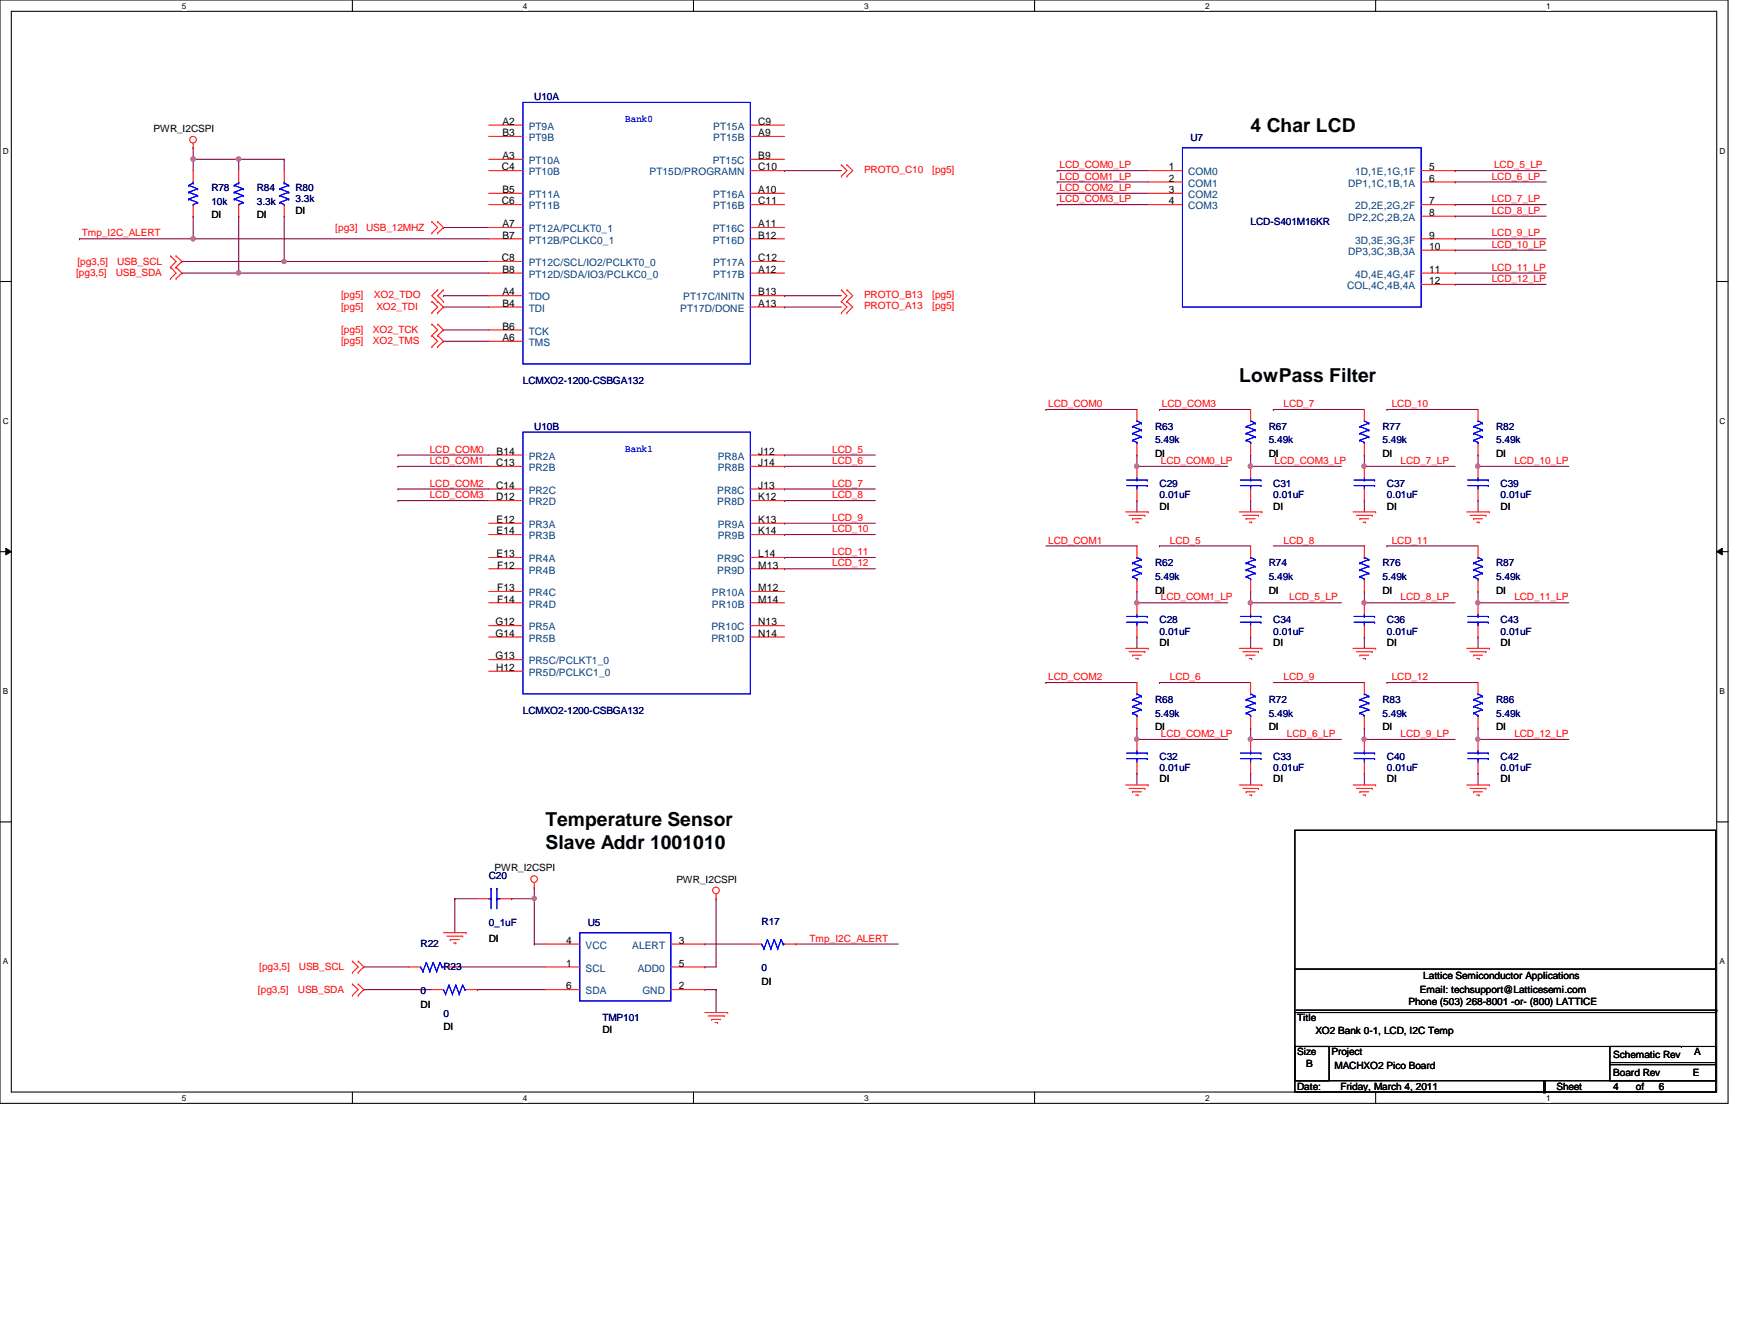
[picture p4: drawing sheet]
<svg xmlns="http://www.w3.org/2000/svg" width="279mm" height="216mm" viewBox="0 0 279 216" stroke-linecap="round" stroke-linejoin="round" font-family="sans-serif">
<path d="M0 0h278v177.4h-278zM1.8 1.8h274.3v173.8h-274.3z" fill="none" stroke="#000" stroke-width=".17"/>
<g fill="#fff">
<path d="M29.3 .2h.7v1.5h-.7z"/>
<path d="M29.3 175.8h.7v1.4h-.7z"/>
</g>
<path d="M56.7 0v1.8M56.7 175.6v1.8" fill="none" stroke="#000" stroke-width=".17"/>
<g fill="#fff">
<path d="M84.1 .2h.7v1.5h-.7z"/>
<path d="M84.1 175.8h.7v1.4h-.7z"/>
</g>
<path d="M111.5 0v1.8M111.5 175.6v1.8" fill="none" stroke="#000" stroke-width=".17"/>
<g fill="#fff">
<path d="M139 .2h.7v1.5h-.7z"/>
<path d="M139 175.8h.7v1.4h-.7z"/>
</g>
<path d="M166.4 0v1.8M166.4 175.6v1.8" fill="none" stroke="#000" stroke-width=".17"/>
<g fill="#fff">
<path d="M193.8 .2h.8v1.5h-.8z"/>
<path d="M193.8 175.8h.8v1.4h-.8z"/>
</g>
<path d="M221.3 0v1.8M221.3 175.6v1.8" fill="none" stroke="#000" stroke-width=".17"/>
<g fill="#fff">
<path d="M248.7 .2h.7v1.5h-.7z"/>
<path d="M248.7 175.8h.7v1.4h-.7z"/>
<path d="M.5 23.5h.9v1.5h-.9z"/>
<path d="M276.6 23.5h.9v1.5h-.9z"/>
<path d="M.5 67h.9v1.5h-.9z"/>
<path d="M276.6 67h.9v1.5h-.9z"/>
</g>
<path d="M0 45.3h1.8M276.1 45.3h1.9" fill="none" stroke="#000" stroke-width=".17"/>
<g fill="#fff">
<path d="M.5 110.4h.8v1.5h-.8z"/>
<path d="M276.6 110.4h.9v1.5h-.9z"/>
</g>
<path d="M0 88.7h1.8M276.1 88.7h1.9" fill="none" stroke="#000" stroke-width=".17"/>
<path d="M.9 88.1l.9 .6-.9 .5zM276.1 88.7l.9-.6v1.1z" fill="#000"/>
<path d="M.9 88.1l.9 .6-.9 .5zM276.1 88.7l.9-.6v1.1z" fill="none" stroke="#000" stroke-width=".16"/>
<g fill="#fff">
<path d="M.5 153.8h.8v1.5h-.8z"/>
<path d="M276.6 153.8h.9v1.5h-.9z"/>
</g>
<path d="M0 132.1h1.8M276.1 132.1h1.9" fill="none" stroke="#000" stroke-width=".17"/>
<path d="M29.3 43.9h.1M29.3 43.9h49.3M38.4 43.9h.1" fill="none" stroke="#800040" stroke-width=".17"/>
<circle cx="38.4" cy="43.9" r=".36" fill="#f0f"/>
<circle cx="38.4" cy="43.9" r=".36" fill="none" stroke="#f0f" stroke-width=".17"/>
<path d="M45.7 42h.1M45.7 42h32.9" fill="none" stroke="#800040" stroke-width=".17"/>
<circle cx="45.7" cy="42" r=".34" fill="#f0f"/>
<circle cx="45.7" cy="42" r=".34" fill="none" stroke="#f0f" stroke-width=".17"/>
<path d="M31.1 25.6h.1M31.1 25.6h7.3M38.4 34.8h.1M38.4 34.8v9.1M45.7 34.8h.1M45.7 34.8v7.2" fill="none" stroke="#800040" stroke-width=".17"/>
<circle cx="38.4" cy="25.6" r=".36" fill="#f0f"/>
<circle cx="38.4" cy="25.6" r=".36" fill="none" stroke="#f0f" stroke-width=".17"/>
<circle cx="31.1" cy="25.6" r=".34" fill="#f0f"/>
<circle cx="31.1" cy="25.6" r=".34" fill="none" stroke="#f0f" stroke-width=".17"/>
<path d="M31.1 25.6h.1M31.1 25.6v1.8M38.4 25.6h.1M38.4 25.6v1.8M45.7 25.6h.1M45.7 25.6v1.8M29.3 42h.1M29.3 42h16.4" fill="none" stroke="#800040" stroke-width=".17"/>
<circle cx="31.1" cy="25.6" r=".34" fill="#f0f"/>
<circle cx="31.1" cy="25.6" r=".34" fill="none" stroke="#f0f" stroke-width=".17"/>
<path d="M31.1 23.7h.1M31.1 34.8h.1M31.1 23.7v1.9M31.1 34.8v3.6" fill="none" stroke="#800040" stroke-width=".17"/>
<circle cx="31.1" cy="38.4" r=".35" fill="#f0f"/>
<circle cx="31.1" cy="38.4" r=".35" fill="none" stroke="#f0f" stroke-width=".17"/>
<g fill="none" stroke="#800040" stroke-width=".17">
<path d="M12.8 38.4h.1M12.8 38.4h65.8M31.1 38.4h.1M38.4 25.6h.1M38.4 25.6h7.3M71.3 36.6h.1M71.3 36.6h7.3M126.2 27.4h.1M126.2 27.4h9.1M71.3 47.5h.1M71.3 54.9h.1M71.3 53h.1"/>
<path d="M71.3 49.4h.1M71.3 47.5h7.3M71.3 54.9h7.3M71.3 53h7.3M71.3 49.4h7.3M126.2 47.5h.1M126.2 49.4h.1M126.2 47.5h9.1M126.2 49.4h9.1M64 73.2h.1M64 75h.1M64 78.6h.1"/>
<path d="M64 73.2h14.6M64 75h14.6M64 78.6h14.6M126.2 73.2h.1M126.2 75h.1M126.2 78.6h.1M126.2 73.2h14.6M126.2 75h14.6M126.2 78.6h14.6M64 80.5h.1M64 80.5h14.6M126.2 84.1h.1"/>
<path d="M126.2 85.9h.1M126.2 89.6h.1M126.2 91.4h.1M126.2 80.5h.1M126.2 80.5h14.6M126.2 84.1h14.6M126.2 85.9h14.6M126.2 89.6h14.6M126.2 91.4h14.6M182.9 95.1h.1M182.9 95.1v1.8M182.9 102.4h.1"/>
<path d="M182.9 102.4v1.8"/>
</g>
<circle cx="182.8" cy="96.9" r=".34" fill="#f0f"/>
<circle cx="182.8" cy="96.9" r=".34" fill="none" stroke="#f0f" stroke-width=".17"/>
<path d="M168.2 65.8h.1M168.2 65.8h14.7M182.9 73.2h.1M182.9 73.2v1.8M168.2 87.8h14.7M182.9 87.8h.1M182.9 80.5h.1M182.9 80.5v1.8" fill="none" stroke="#800040" stroke-width=".17"/>
<circle cx="182.8" cy="74.9" r=".35" fill="#f0f"/>
<circle cx="182.8" cy="74.9" r=".35" fill="none" stroke="#f0f" stroke-width=".17"/>
<path d="M182.9 75h.1M182.9 75h14.6M182.9 96.9h.1M182.9 96.9h14.6M168.2 109.7h.1M168.2 109.7h14.7M182.9 117.1h.1M182.9 117.1v1.8M182.9 124.3h.1M182.9 124.3v1.9" fill="none" stroke="#800040" stroke-width=".17"/>
<circle cx="182.8" cy="118.8" r=".34" fill="#f0f"/>
<circle cx="182.8" cy="118.8" r=".34" fill="none" stroke="#f0f" stroke-width=".17"/>
<g fill="none" stroke="#800040" stroke-width=".17">
<path d="M170.1 31.1h.1M170.1 32.9h.1M170.1 27.4h.1M170.1 29.3h.1M170.1 31.1h14.6M170.1 32.9h14.6M170.1 27.4h14.6M170.1 29.3h14.6M234.1 32.9h.1M234.1 34.8h.1M234.1 27.4h.1M234.1 29.3h.1"/>
<path d="M234.1 38.4h.1M234.1 32.9h14.6M234.1 34.8h14.6M234.1 27.4h14.6M234.1 29.3h14.6M234.1 38.4h14.6M234.1 43.9h.1M234.1 45.7h.1M234.1 40.2h.1M234.1 43.9h14.6M234.1 45.7h14.6M234.1 40.2h14.6"/>
<path d="M182.9 118.9h.1M182.9 118.9h14.6M73.2 155.4h.1M73.2 155.4h14.6M76.8 159.1h.1M76.8 159.1h11M82.3 144.5h.1M82.3 144.5h3.6M85.9 151.8h.1M85.9 144.5h.1M85.9 151.8h1.9M85.9 144.5v7.3"/>
<path d="M113.4 155.4h.1M113.4 159.1h.1M113.4 159.1h1.8M115.2 144.5h.1M115.2 144.5v10.9h-1.8"/>
</g>
<circle cx="85.9" cy="144.4" r=".34" fill="#f0f"/>
<circle cx="85.9" cy="144.4" r=".34" fill="none" stroke="#f0f" stroke-width=".17"/>
<g fill="none" stroke="#800040" stroke-width=".17">
<path d="M186.5 65.8h.1M186.5 65.8h14.7M201.2 73.2h.1M201.2 75h.1M201.2 73.2v1.8M201.2 75h14.6M201.2 80.5h.1M201.2 80.5v1.8M58.5 155.4h.1M58.5 159.1h.1M58.5 155.4h7.3M58.5 159.1h11"/>
<path d="M73.2 144.5h.1M73.2 144.5h3.6M73.2 144.5v5.4M85.9 142.6h.1M85.9 142.6v1.9M113.4 151.8h.1M113.4 151.8h7.3M115.2 159.1h.1M115.2 159.1v3.7M128 151.8h.1M128 151.8h16.5"/>
</g>
<circle cx="201.1" cy="74.9" r=".35" fill="#f0f"/>
<circle cx="201.1" cy="74.9" r=".35" fill="none" stroke="#f0f" stroke-width=".17"/>
<path d="M201.2 95.1h.1M201.2 96.9h.1M201.2 95.1v1.8M201.2 96.9h14.6M201.2 102.4h.1M201.2 117.1h.1M201.2 102.4v1.8M201.2 117.1v1.8M201.2 124.3h.1M201.2 124.3v1.9" fill="none" stroke="#800040" stroke-width=".17"/>
<circle cx="201.1" cy="96.9" r=".34" fill="#f0f"/>
<circle cx="201.1" cy="96.9" r=".34" fill="none" stroke="#f0f" stroke-width=".17"/>
<path d="M201.2 118.9h.1M201.2 118.9h14.6" fill="none" stroke="#800040" stroke-width=".17"/>
<circle cx="201.1" cy="118.8" r=".34" fill="#f0f"/>
<circle cx="201.1" cy="118.8" r=".34" fill="none" stroke="#f0f" stroke-width=".17"/>
<path d="M219.5 73.2h.1M219.5 73.2v1.8M186.5 87.8h.1M186.5 87.8h14.7M219.5 80.5h.1M219.5 80.5v1.8M186.5 109.7h.1M186.5 109.7h14.7" fill="none" stroke="#800040" stroke-width=".17"/>
<circle cx="219.4" cy="74.9" r=".35" fill="#f0f"/>
<circle cx="219.4" cy="74.9" r=".35" fill="none" stroke="#f0f" stroke-width=".17"/>
<path d="M204.8 65.8h.1M204.8 65.8h14.7M219.5 75h.1M219.5 75h14.6M237.7 75h.1M237.7 75h14.6" fill="none" stroke="#800040" stroke-width=".17"/>
<circle cx="237.7" cy="74.9" r=".35" fill="#f0f"/>
<circle cx="237.7" cy="74.9" r=".35" fill="none" stroke="#f0f" stroke-width=".17"/>
<g fill="none" stroke="#800040" stroke-width=".17">
<path d="M223.1 65.8h.1M223.1 65.8h14.6M237.7 73.2h.1M237.7 73.2v1.8M237.7 80.5h.1M237.7 95.1h.1M237.7 96.9h.1M237.7 80.5v1.8M237.7 95.1v1.8M237.7 96.9h14.6M237.7 102.4h.1M237.7 117.1h.1"/>
<path d="M237.7 102.4v1.8M237.7 117.1v1.8M237.7 124.3h.1M237.7 124.3v1.9"/>
</g>
<circle cx="237.7" cy="96.9" r=".34" fill="#f0f"/>
<circle cx="237.7" cy="96.9" r=".34" fill="none" stroke="#f0f" stroke-width=".17"/>
<path d="M237.7 118.9h.1M237.7 118.9h14.6" fill="none" stroke="#800040" stroke-width=".17"/>
<circle cx="237.7" cy="118.8" r=".34" fill="#f0f"/>
<circle cx="237.7" cy="118.8" r=".34" fill="none" stroke="#f0f" stroke-width=".17"/>
<path d="M219.5 96.9h.1M219.5 96.9h14.6M223.1 87.8h.1M223.1 87.8h14.6M223.1 109.7h.1M223.1 109.7h14.6" fill="none" stroke="#800040" stroke-width=".17"/>
<circle cx="219.4" cy="96.9" r=".34" fill="#f0f"/>
<circle cx="219.4" cy="96.9" r=".34" fill="none" stroke="#f0f" stroke-width=".17"/>
<g fill="none" stroke="#800040" stroke-width=".17">
<path d="M204.8 87.8h14.7M219.5 87.8h.1M219.5 95.1h.1M219.5 95.1v1.8M204.8 109.7h14.7M219.5 102.4h.1M219.5 118.9h.1M219.5 109.7h.1M219.5 117.1h.1M219.5 102.4v1.8M219.5 117.1v1.8M219.5 118.9h14.6"/>
<path d="M219.5 124.3h.1M219.5 124.3v1.9"/>
</g>
<circle cx="219.4" cy="118.8" r=".34" fill="#f0f"/>
<circle cx="219.4" cy="118.8" r=".34" fill="none" stroke="#f0f" stroke-width=".17"/>
<g fill="none" stroke="#f00" stroke-width=".17">
<path d="M31.1 23.7h.1M31.1 23v.7M31.1 27.4v1.9M31.1 32.9v1.9M38.4 27.4v1.9M38.4 32.9v1.9M45.7 27.4v1.9M45.7 32.9v1.9M69.5 37.5h.1M69.5 35.6h.1M69.5 35.6l.9 1-.9 .9M70.4 35.6h.1"/>
<path d="M70.4 37.5h.1M70.4 35.6l.9 1-.9 .9M78.6 20.1h5.5M78.6 21.9h5.5M78.6 25.6h5.5M78.6 27.4h5.5M78.6 31.1h5.5M78.6 32.9h5.5M78.6 36.6h5.5M78.6 38.4h5.5M120.7 20.1h5.5M120.7 21.9h5.5"/>
<path d="M120.7 25.6h5.5M120.7 27.4h5.5M120.7 31.1h5.5M120.7 32.9h5.5M120.7 36.6h5.5M120.7 38.4h5.5M135.3 28.3h.1M135.3 26.5h.1M135.3 26.5l.9 .9-.9 .9M136.2 28.3h.1M136.2 26.5h.1M136.2 26.5l1 .9-1 .9"/>
<path d="M184.7 27.4h5.5M184.7 31.1h5.5M184.7 32.9h5.5M184.7 29.3h5.5M228.6 27.4h5.5M228.6 32.9h5.5M228.6 38.4h5.5M228.6 29.3h5.5M228.6 34.8h5.5M27.4 44.8h.1M27.4 43h.1M27.4 41.1h.1"/>
<path d="M27.4 43l.9 .9-.9 .9M27.4 41.1l.9 .9-.9 1M28.3 43h.1M28.3 44.8h.1M28.3 41.1h.1M28.3 43l1 .9-1 .9M28.3 41.1l1 .9-1 1M69.5 55.8h.1M69.5 53.9h.1M69.5 52.1h.1M69.5 50.3h.1M69.5 48.5h.1"/>
<path d="M69.5 53.9l.9 1-.9 .9M69.5 52.1l.9 .9-.9 .9M69.5 48.5l.9 .9-.9 .9M70.4 48.5h.1M70.4 46.6h.1M70.4 53.9h.1M70.4 55.8h.1M70.4 52.1h.1M70.4 50.3h.1M70.4 46.6l-.9 .9 .9 1M70.4 53.9l.9 1-.9 .9M70.4 52.1l.9 .9-.9 .9"/>
<path d="M70.4 48.5l.9 .9-.9 .9M71.3 48.5h.1M71.3 46.6h.1M71.3 46.6l-.9 .9 .9 1M78.6 47.5h5.5M78.6 49.4h5.5M78.6 53h5.5M78.6 54.9h5.5M78.6 42h5.5M78.6 43.9h5.5M120.7 47.5h5.5M120.7 49.4h5.5"/>
<path d="M120.7 42h5.5M120.7 43.9h5.5M135.3 48.5h.1M135.3 46.6h.1M135.3 50.3h.1M135.3 46.6l.9 .9-.9 1M135.3 48.5l.9 .9-.9 .9M136.2 48.5h.1M136.2 46.6h.1M136.2 50.3h.1M136.2 46.6l1 .9-1 1M136.2 48.5l1 .9-1 .9"/>
<path d="M228.6 43.9h5.5M228.6 40.2h5.5M228.6 45.7h5.5M78.6 73.2h5.5M78.6 75h5.5M78.6 78.6h5.5M120.7 73.2h5.5M120.7 75h5.5M120.7 78.6h5.5M182.9 65.8v1.8M182.9 71.3v1.9M182.9 75v1.8"/>
<path d="M182.9 78.6v1.9M201.2 65.8v1.8M201.2 71.3v1.9M201.2 75v1.8M201.2 78.6v1.9M219.5 65.8v1.8M219.5 71.3v1.9M219.5 75v1.8M219.5 78.6v1.9M237.7 65.8v1.8M237.7 71.3v1.9M237.7 75v1.8"/>
<path d="M237.7 78.6v1.9M78.6 80.5h5.5M78.6 84.1h5.5M78.6 85.9h5.5M78.6 89.6h5.5M78.6 91.4h5.5M78.6 95.1h5.5M78.6 96.9h5.5M120.7 80.5h5.5M120.7 84.1h5.5M120.7 85.9h5.5M120.7 89.6h5.5"/>
<path d="M120.7 91.4h5.5M120.7 95.1h5.5M120.7 96.9h5.5M181.1 82.3h3.6M181.6 82.8h2.5M182.2 83.4h.1M182.2 83.4h1.4M182.7 83.9h.3M182.9 87.8v1.8M182.9 93.3v1.8M182.9 96.9v1.9M183 83.9h.1"/>
<path d="M184.1 82.8h.1M184.7 82.3h.1M199.3 82.3h3.7M199.9 82.8h2.5M200.4 83.4h.1M200.4 83.4h1.5M201 83.9h.3M201.2 87.8v1.8M201.2 93.3v1.8M201.2 96.9v1.9M201.3 83.9h.1M202.4 82.8h.1"/>
<path d="M203 82.3h.1M217.6 82.3h3.7M218.2 82.8h2.5M218.7 83.4h.1M218.7 83.4h1.5M219.2 83.9h.4M219.5 87.8v1.8M219.5 93.3v1.8M219.5 96.9v1.9M219.6 83.9h.1M220.7 82.8h.1M221.3 82.3h.1"/>
<path d="M235.9 82.3h3.7M236.5 82.8h2.5M237 83.4h.1M237 83.4h1.5M237.5 83.9h.4M237.7 87.8v1.8M237.7 93.3v1.8M237.7 96.9v1.9M237.9 83.9h.1M239 82.8h.1M239.6 82.3h.1M78.6 100.6h5.5"/>
<path d="M78.6 102.4h5.5M78.6 106h5.5M78.6 107.9h5.5M120.7 100.6h5.5M120.7 102.4h5.5M181.1 104.2h3.6M181.6 104.8h2.5M182.2 105.3h.1M182.2 105.3h1.4M182.7 105.9h.3M182.9 100.6v1.8M182.9 109.7v1.8"/>
<path d="M182.9 115.2v1.9M182.9 118.9v1.8M183 105.9h.1M184.1 104.8h.1M184.7 104.2h.1M199.3 104.2h3.7M199.9 104.8h2.5M200.4 105.3h.1M200.4 105.3h1.5M201 105.9h.3M201.2 100.6v1.8M201.2 109.7v1.8"/>
<path d="M201.2 115.2v1.9M201.2 118.9v1.8M201.3 105.9h.1M202.4 104.8h.1M203 104.2h.1M217.6 104.2h3.7M218.2 104.8h2.5M218.7 105.3h.1M218.7 105.3h1.5M219.2 105.9h.4M219.5 100.6v1.8M219.5 109.7v1.8"/>
<path d="M219.5 115.2v1.9M219.5 118.9v1.8M219.6 105.9h.1M220.7 104.8h.1M221.3 104.2h.1M235.9 104.2h3.7M236.5 104.8h2.5M237 105.3h.1M237 105.3h1.5M237.5 105.9h.4M237.7 100.6v1.8M237.7 109.7v1.8"/>
<path d="M237.7 115.2v1.9M237.7 118.9v1.8M237.9 105.9h.1M239 104.8h.1M239.6 104.2h.1M181.1 126.2h3.6M181.6 126.7h2.5M182.2 127.3h.1M182.2 127.3h1.4M182.7 127.8h.3M182.9 122.5v1.8M183 127.8h.1"/>
<path d="M184.1 126.7h.1M184.7 126.2h.1M199.3 126.2h3.7M199.9 126.7h2.5M200.4 127.3h.1M200.4 127.3h1.5M201 127.8h.3M201.2 122.5v1.8M201.3 127.8h.1M202.4 126.7h.1M203 126.2h.1M217.6 126.2h3.7"/>
<path d="M218.2 126.7h2.5M218.7 127.3h.1M218.7 127.3h1.5M219.2 127.8h.4M219.5 122.5v1.8M219.6 127.8h.1M220.7 126.7h.1M221.3 126.2h.1M235.9 126.2h3.7M236.5 126.7h2.5M237 127.3h.1M237 127.3h1.5"/>
<path d="M237.5 127.8h.4M237.7 122.5v1.8M237.9 127.8h.1M239 126.7h.1M239.6 126.2h.1M56.7 158.2h.1M56.7 156.3h.1M56.7 154.5h.1M56.7 158.2l.9 .9-.9 .9M56.7 154.5l.9 .9-.9 .9M57.6 158.2h.1M57.6 154.5h.1"/>
<path d="M57.6 156.3h.1M57.6 158.2l.9 .9-.9 .9M57.6 154.5l.9 .9-.9 .9M65.8 155.4h1.8M69.5 159.1h1.8M71.3 149.9h3.7M71.3 155.4h1.9M71.9 150.5h2.5M72.4 151h.1M72.4 151h1.5M72.9 151.6h.4M73.3 151.6h.1"/>
<path d="M74.4 150.5h.1M75 149.9h.1M75 159.1h1.8M76.8 144.5h1.8M80.5 144.5h1.8M85.9 142.6h.1M85.9 141.9v.7M87.8 151.8h5.5M87.8 159.1h5.5M87.8 155.4h5.5M107.9 151.8h5.5M107.9 159.1h5.5"/>
<path d="M107.9 155.4h5.5M115.2 144.5h.1M115.2 143.7v.8M120.7 151.8h1.8M126.2 151.8h1.8M56.7 160h.1M57.6 160h.1M113.4 162.8h3.7M113.9 163.3h2.6M114.5 163.9h.1M114.5 163.9h1.5M115 164.4h.4"/>
<path d="M115.4 164.4h.1M116.5 163.3h.1M117.1 162.8h.1"/>
<circle cx="31" cy="22.5" r=".54"/>
<circle cx="85.9" cy="141.3" r=".54"/>
<circle cx="115.2" cy="143.1" r=".54"/>
</g>
<g fill="none" stroke="#000" stroke-width=".17">
<path d="M208.3 133.5h67.7v42.1h-67.7zM208.3 155.8h67.7M276 155.8h.1M208.3 168.2h5.5v5.5h-5.5zM208.3 173.7h67.7M208.3 162.8h67.7M208.3 168.2h62.2M208.5 162.4h67.6M248.3 175.6h.1M248.3 173.7v1.9M248.5 175.6h.1M248.5 173.7v1.9"/>
<path d="M259 168.2h17v5.5h-17zM259 171.2h17M259 170.8h17M270.5 168.2h.1M276 173.7h.1M276 162.8h.1M276 171.2h.1M276 170.8h.1M276.1 162.4h.1"/>
</g>
<g fill="none" stroke="#00f" stroke-width=".17">
<path d="M84.1 16.5h36.6v42h-36.6zM30.4 29.8h.1M30.4 30.9h.1M30.4 32h.1M30.4 29.8l1.4 .6M30.4 30.9l1.4 .6M30.4 32l1.4 .6M31.1 32.9h.1M31.1 29.4h.1M31.1 29.4l-.7 .4M31.1 29.3v.1M31.8 30.4h.1"/>
<path d="M31.8 31.5h.1M31.8 32.6h.1M31.8 30.4l-1.4 .5M31.8 31.5l-1.4 .5M31.8 32.6l-.7 .3M37.7 29.8h.1M37.7 30.9h.1M37.7 32h.1M37.7 29.8l1.4 .6M37.7 30.9l1.4 .6M37.7 32l1.4 .6M38.4 32.9h.1"/>
<path d="M38.4 29.4h.1M38.4 29.4l-.7 .4M38.4 29.3v.1M39.1 30.4h.1M39.1 31.5h.1M39.1 32.6h.1M39.1 30.4l-1.4 .5M39.1 31.5l-1.4 .5M39.1 32.6l-.7 .3M45 30.4h.1M45 31.5h.1M45 32.6h.1"/>
<path d="M45 30.4l1.4 .5M45 31.5l1.4 .5M45 32.6l.7 .3M45.7 32.9h.1M45.7 29.4h.1M45.7 29.4l.7 .4M45.7 29.3v.1M46.4 29.8h.1M46.4 30.9h.1M46.4 32h.1M46.4 29.8l-1.4 .6M46.4 30.9l-1.4 .6"/>
<path d="M46.4 32l-1.4 .6M190.2 23.7h38.4v25.7h-38.4zM84.1 69.5h36.6v42h-36.6zM181.2 78.1h3.3M181.2 77.2h3.3M182.2 70.8h.1M182.2 69.7h.1M182.2 68.6h.1M182.2 70.8l.7 .3M182.2 69.7l1.4 .5M182.2 68.6l1.4 .5M182.9 67.6h.1"/>
<path d="M182.9 71.1h.1M182.9 77.2h.1M182.9 78.1h.1M182.9 71.1v.2M182.9 76.8v.4M182.9 78.1v.5M182.9 67.6l.7 .4M183.6 70.2h.1M183.6 69.1h.1M183.6 68h.1M183.6 70.2l-1.4 .6M183.6 69.1l-1.4 .6"/>
<path d="M183.6 68l-1.4 .6M184.5 78.1h.1M184.5 77.2h.1M199.5 78.1h3.3M199.5 77.2h3.3M200.4 70.8h.1M200.4 69.7h.1M200.4 68.6h.1M200.4 70.8l.8 .3M200.4 69.7l1.5 .5M200.4 68.6l1.5 .5M201.2 77.2h.1"/>
<path d="M201.2 78.1h.1M201.2 67.6h.1M201.2 71.1h.1M201.2 71.1v.2M201.2 76.8v.4M201.2 78.1v.5M201.2 67.6l.7 .4M201.9 70.2h.1M201.9 69.1h.1M201.9 68h.1M201.9 70.2l-1.5 .6M201.9 69.1l-1.5 .6"/>
<path d="M201.9 68l-1.5 .6M202.8 78.1h.1M202.8 77.2h.1M217.8 78.1h3.3M217.8 77.2h3.3M218.7 70.8h.1M218.7 69.7h.1M218.7 68.6h.1M218.7 70.8l.8 .3M218.7 69.7l1.5 .5M218.7 68.6l1.5 .5M219.5 67.6h.1"/>
<path d="M219.5 71.1h.1M219.5 77.2h.1M219.5 78.1h.1M219.5 71.1v.2M219.5 76.8v.4M219.5 78.1v.5M219.5 67.6l.7 .4M220.2 70.2h.1M220.2 69.1h.1M220.2 68h.1M220.2 70.2l-1.5 .6M220.2 69.1l-1.5 .6"/>
<path d="M220.2 68l-1.5 .6M221.1 78.1h.1M221.1 77.2h.1M236.1 78.1h3.3M236.1 77.2h3.3M237 70.8h.1M237 69.7h.1M237 68.6h.1M237 70.8l.7 .3M237 69.7l1.5 .5M237 68.6l1.5 .5M237.7 77.2h.1"/>
<path d="M237.7 78.1h.1M237.7 67.6h.1M237.7 71.1h.1M237.7 71.1v.2M237.7 76.8v.4M237.7 78.1v.5M237.7 67.6l.8 .4M238.5 70.2h.1M238.5 69.1h.1M238.5 68h.1M238.5 70.2l-1.5 .6M238.5 69.1l-1.5 .6"/>
<path d="M238.5 68l-1.5 .6M239.4 78.1h.1M239.4 77.2h.1M181.2 99.1h3.3M182.2 92.7h.1M182.2 91.6h.1M182.2 90.5h.1M182.2 92.7l.7 .4M182.2 91.6l1.4 .6M182.2 90.5l1.4 .6M182.9 99.1h.1M182.9 89.6h.1"/>
<path d="M182.9 93.1h.1M182.9 93.1v.2M182.9 98.8v.3M182.9 89.6l.7 .4M183.6 92.2h.1M183.6 91.1h.1M183.6 90h.1M183.6 92.2l-1.4 .5M183.6 91.1l-1.4 .5M183.6 90l-1.4 .5M184.5 99.1h.1M199.5 99.1h3.3"/>
<path d="M200.4 92.7h.1M200.4 91.6h.1M200.4 90.5h.1M200.4 92.7l.8 .4M200.4 91.6l1.5 .6M200.4 90.5l1.5 .6M201.2 99.1h.1M201.2 89.6h.1M201.2 93.1h.1M201.2 93.1v.2M201.2 98.8v.3M201.2 89.6l.7 .4"/>
<path d="M201.9 92.2h.1M201.9 91.1h.1M201.9 90h.1M201.9 92.2l-1.5 .5M201.9 91.1l-1.5 .5M201.9 90l-1.5 .5M202.8 99.1h.1M217.8 99.1h3.3M218.7 92.7h.1M218.7 91.6h.1M218.7 90.5h.1M218.7 92.7l.8 .4"/>
<path d="M218.7 91.6l1.5 .6M218.7 90.5l1.5 .6M219.5 89.6h.1M219.5 93.1h.1M219.5 99.1h.1M219.5 93.1v.2M219.5 98.8v.3M219.5 89.6l.7 .4M220.2 92.2h.1M220.2 91.1h.1M220.2 90h.1M220.2 92.2l-1.5 .5"/>
<path d="M220.2 91.1l-1.5 .5M220.2 90l-1.5 .5M221.1 99.1h.1M236.1 99.1h3.3M237 92.7h.1M237 91.6h.1M237 90.5h.1M237 92.7l.7 .4M237 91.6l1.5 .6M237 90.5l1.5 .6M237.7 89.6h.1M237.7 93.1h.1"/>
<path d="M237.7 99.1h.1M237.7 89.6l.8 .4M237.7 93.1v.2M237.7 98.8v.3M238.5 92.2h.1M238.5 91.1h.1M238.5 90h.1M238.5 92.2l-1.5 .5M238.5 91.1l-1.5 .5M238.5 90l-1.5 .5M239.4 99.1h.1M181.2 100h3.3"/>
<path d="M182.2 114.6h.1M182.2 113.6h.1M182.2 112.5h.1M182.2 114.6l.7 .4M182.2 113.6l1.4 .5M182.2 112.5l1.4 .5M182.9 100h.1M182.9 111.5h.1M182.9 115h.1M182.9 100v.6M182.9 115v.2M182.9 111.5l.7 .4"/>
<path d="M183.6 114.1h.1M183.6 113h.1M183.6 111.9h.1M183.6 114.1l-1.4 .5M183.6 113l-1.4 .6M183.6 111.9l-1.4 .6M184.5 100h.1M199.5 100h3.3M200.4 114.6h.1M200.4 113.6h.1M200.4 112.5h.1M200.4 114.6l.8 .4"/>
<path d="M200.4 113.6l1.5 .5M200.4 112.5l1.5 .5M201.2 100h.1M201.2 111.5h.1M201.2 115h.1M201.2 100v.6M201.2 115v.2M201.2 111.5l.7 .4M201.9 114.1h.1M201.9 113h.1M201.9 111.9h.1M201.9 114.1l-1.5 .5"/>
<path d="M201.9 113l-1.5 .6M201.9 111.9l-1.5 .6M202.8 100h.1M217.8 100h3.3M218.7 114.6h.1M218.7 113.6h.1M218.7 112.5h.1M218.7 114.6l.8 .4M218.7 113.6l1.5 .5M218.7 112.5l1.5 .5M219.5 111.5h.1M219.5 115h.1"/>
<path d="M219.5 100h.1M219.5 100v.6M219.5 115v.2M219.5 111.5l.7 .4M220.2 114.1h.1M220.2 113h.1M220.2 111.9h.1M220.2 114.1l-1.5 .5M220.2 113l-1.5 .6M220.2 111.9l-1.5 .6M221.1 100h.1M236.1 100h3.3"/>
<path d="M237 114.6h.1M237 113.6h.1M237 112.5h.1M237 114.6l.7 .4M237 113.6l1.5 .5M237 112.5l1.5 .5M237.7 111.5h.1M237.7 115h.1M237.7 100h.1M237.7 100v.6M237.7 115v.2M237.7 111.5l.8 .4"/>
<path d="M238.5 114.1h.1M238.5 113h.1M238.5 111.9h.1M238.5 114.1l-1.5 .5M238.5 113l-1.5 .6M238.5 111.9l-1.5 .6M239.4 100h.1M181.2 122h3.3M181.2 121.1h3.3M182.9 121.1h.1M182.9 122h.1M182.9 120.7v.4"/>
<path d="M182.9 122v.5M184.5 122h.1M184.5 121.1h.1M199.5 122h3.3M199.5 121.1h3.3M201.2 121.1h.1M201.2 122h.1M201.2 120.7v.4M201.2 122v.5M202.8 122h.1M202.8 121.1h.1M217.8 122h3.3"/>
<path d="M217.8 121.1h3.3M219.5 121.1h.1M219.5 122h.1M219.5 120.7v.4M219.5 122v.5M221.1 122h.1M221.1 121.1h.1M236.1 122h3.3M236.1 121.1h3.3M237.7 121.1h.1M237.7 122h.1M237.7 120.7v.4"/>
<path d="M237.7 122v.5M239.4 122h.1M239.4 121.1h.1M67.6 155.4h.1M67.6 155.4l.4 .8M68 156.2h.1M68.6 154.7h.1M68.6 154.7l.5 1.5M68.6 154.7l-.6 1.5M69.1 156.2h.1M69.7 154.7h.1M69.7 154.7l.5 1.5"/>
<path d="M69.7 154.7l-.6 1.5M70.2 156.2h.1M70.8 154.7h.1M70.8 154.7l.3 .7M70.8 154.7l-.6 1.5M71.1 155.4h.1M71.1 155.4h.2M71.3 159.1h.1M71.3 159.1l.4 .7M71.7 159.8h.1M72.2 158.4h.1M72.2 158.4l.6 1.4"/>
<path d="M72.2 158.4l-.5 1.4M72.8 159.8h.1M73.3 158.4h.1M73.3 158.4l.6 1.4M73.3 158.4l-.5 1.4M73.9 159.8h.1M74.4 158.4h.1M74.4 158.4l.4 .7M74.4 158.4l-.5 1.4M74.8 159.1h.1M74.8 159.1h.2M78.6 144.5h.4"/>
<path d="M79 144.5h.1M79 142.8h.1M79 142.8v3.3M79.9 142.8h.1M79.9 144.5h.1M79.9 144.5h.6M79.9 142.8v3.3M93.3 149.9h14.6v11h-14.6zM122.5 151.8h.1M122.5 151.8l.4 .7M122.9 152.5h.1M123.4 151h.1"/>
<path d="M123.4 151l.6 1.5M123.4 151l-.5 1.5M124 152.5h.1M124.5 151h.1M124.5 151l.6 1.5M124.5 151l-.5 1.5M125.1 152.5h.1M125.6 151h.1M125.6 151l.4 .8M125.6 151l-.5 1.5M126 151.8h.1M126 151.8h.2"/>
</g>
<circle cx="38.4" cy="43.9" r=".36" fill="#f0f"/>
<circle cx="38.4" cy="43.9" r=".36" fill="none" stroke="#f0f" stroke-width=".17"/>
<circle cx="45.7" cy="42" r=".34" fill="#f0f"/>
<circle cx="45.7" cy="42" r=".34" fill="none" stroke="#f0f" stroke-width=".17"/>
<circle cx="38.4" cy="25.6" r=".36" fill="#f0f"/>
<circle cx="38.4" cy="25.6" r=".36" fill="none" stroke="#f0f" stroke-width=".17"/>
<circle cx="31.1" cy="25.6" r=".34" fill="#f0f"/>
<circle cx="31.1" cy="25.6" r=".34" fill="none" stroke="#f0f" stroke-width=".17"/>
<circle cx="31.1" cy="25.6" r=".34" fill="#f0f"/>
<circle cx="31.1" cy="25.6" r=".34" fill="none" stroke="#f0f" stroke-width=".17"/>
<circle cx="31.1" cy="38.4" r=".35" fill="#f0f"/>
<circle cx="31.1" cy="38.4" r=".35" fill="none" stroke="#f0f" stroke-width=".17"/>
<circle cx="182.8" cy="96.9" r=".34" fill="#f0f"/>
<circle cx="182.8" cy="96.9" r=".34" fill="none" stroke="#f0f" stroke-width=".17"/>
<circle cx="182.8" cy="74.9" r=".35" fill="#f0f"/>
<circle cx="182.8" cy="74.9" r=".35" fill="none" stroke="#f0f" stroke-width=".17"/>
<circle cx="182.8" cy="118.8" r=".34" fill="#f0f"/>
<circle cx="182.8" cy="118.8" r=".34" fill="none" stroke="#f0f" stroke-width=".17"/>
<circle cx="85.9" cy="144.4" r=".34" fill="#f0f"/>
<circle cx="85.9" cy="144.4" r=".34" fill="none" stroke="#f0f" stroke-width=".17"/>
<circle cx="201.1" cy="74.9" r=".35" fill="#f0f"/>
<circle cx="201.1" cy="74.9" r=".35" fill="none" stroke="#f0f" stroke-width=".17"/>
<circle cx="201.1" cy="96.9" r=".34" fill="#f0f"/>
<circle cx="201.1" cy="96.9" r=".34" fill="none" stroke="#f0f" stroke-width=".17"/>
<circle cx="201.1" cy="118.8" r=".34" fill="#f0f"/>
<circle cx="201.1" cy="118.8" r=".34" fill="none" stroke="#f0f" stroke-width=".17"/>
<circle cx="219.4" cy="74.9" r=".35" fill="#f0f"/>
<circle cx="219.4" cy="74.9" r=".35" fill="none" stroke="#f0f" stroke-width=".17"/>
<circle cx="237.7" cy="74.9" r=".35" fill="#f0f"/>
<circle cx="237.7" cy="74.9" r=".35" fill="none" stroke="#f0f" stroke-width=".17"/>
<circle cx="237.7" cy="96.9" r=".34" fill="#f0f"/>
<circle cx="237.7" cy="96.9" r=".34" fill="none" stroke="#f0f" stroke-width=".17"/>
<circle cx="237.7" cy="118.8" r=".34" fill="#f0f"/>
<circle cx="237.7" cy="118.8" r=".34" fill="none" stroke="#f0f" stroke-width=".17"/>
<circle cx="219.4" cy="96.9" r=".34" fill="#f0f"/>
<circle cx="219.4" cy="96.9" r=".34" fill="none" stroke="#f0f" stroke-width=".17"/>
<circle cx="219.4" cy="118.8" r=".34" fill="#f0f"/>
<circle cx="219.4" cy="118.8" r=".34" fill="none" stroke="#f0f" stroke-width=".17"/>
<g font-size="3.1">
<text x="201.2" y="21.2">4 Char LCD</text>
<text x="199.3" y="61.4">LowPass Filter</text>
<text x="87.8" y="132.7">Temperature Sensor</text>
<text x="87.8" y="136.4">Slave Addr 1001010</text>
</g>
<g font-size="1.7">
<text x="80.8" y="20.1">A2</text>
<text x="80.8" y="21.9">B3</text>
<text x="122" y="20.1">C9</text>
<text x="122" y="21.9">A9</text>
<text x="80.7" y="27.4">C4</text>
<text x="80.8" y="25.6">A3</text>
<text x="122" y="25.6">B9</text>
<text x="122" y="27.4">C10</text>
<text x="188" y="27.4">1</text>
<text x="188" y="29.2">2</text>
<text x="229.9" y="27.4">5</text>
<text x="229.9" y="29.2">6</text>
<text x="80.7" y="32.9">C6</text>
<text x="80.8" y="31">B5</text>
<text x="122" y="31">A10</text>
<text x="122" y="32.9">C11</text>
<text x="188" y="31">3</text>
<text x="188" y="32.9">4</text>
<text x="229.9" y="32.9">7</text>
<text x="229.9" y="34.7">8</text>
<text x="80.7" y="42">C8</text>
<text x="80.8" y="36.5">A7</text>
<text x="80.8" y="38.4">B7</text>
<text x="122" y="36.5">A11</text>
<text x="122" y="38.4">B12</text>
<text x="122" y="42">C12</text>
<text x="229.9" y="38.4">9</text>
<text x="229.9" y="40.2">10</text>
<text x="80.8" y="47.5">A4</text>
<text x="80.8" y="43.9">B8</text>
<text x="122" y="43.9">A12</text>
<text x="122" y="47.5">B13</text>
<text x="229.9" y="43.9">11</text>
<text x="229.9" y="45.7">12</text>
<text x="80.8" y="49.3">B4</text>
<text x="80.8" y="53">B6</text>
<text x="122" y="49.3">A13</text>
<text x="80.8" y="54.8">A6</text>
<text x="79.8" y="74.9">C13</text>
<text x="79.9" y="73.1">B14</text>
<text x="122" y="73.1">J12</text>
<text x="122" y="74.9">J14</text>
<text x="79.8" y="78.6">C14</text>
<text x="79.8" y="80.4">D12</text>
<text x="122" y="78.6">J13</text>
<text x="122" y="80.4">K12</text>
<text x="79.9" y="84.1">E12</text>
<text x="79.9" y="85.9">E14</text>
<text x="79.9" y="89.6">E13</text>
<text x="122" y="84.1">K13</text>
<text x="122" y="85.9">K14</text>
<text x="122" y="89.6">L14</text>
<text x="80" y="91.4">F12</text>
<text x="80" y="95">F13</text>
<text x="122" y="91.4">M13</text>
<text x="122" y="95">M12</text>
<text x="79.7" y="100.5">G12</text>
<text x="80" y="96.9">F14</text>
<text x="122" y="96.9">M14</text>
<text x="122" y="100.5">N13</text>
<text x="79.7" y="102.4">G14</text>
<text x="79.7" y="106">G13</text>
<text x="79.8" y="107.9">H12</text>
<text x="122" y="102.4">N14</text>
<text x="91.1" y="151.7">4</text>
<text x="91.1" y="155.4">1</text>
<text x="109.2" y="155.4">5</text>
<text x="109.2" y="151.7">3</text>
<text x="91.1" y="159">6</text>
<text x="109.2" y="159">2</text>
</g>
<g font-size="1.7" fill="#004080">
<text x="85" y="20.9">PT9A</text>
<text x="85" y="22.7">PT9B</text>
<text x="114.7" y="20.9">PT15A</text>
<text x="114.7" y="22.7">PT15B</text>
<text x="85" y="26.4">PT10A</text>
<text x="85" y="28.2">PT10B</text>
<text x="104.5" y="28.2">PT15D/PROGRAMN</text>
<text x="114.6" y="26.4">PT15C</text>
<text x="191.1" y="28.2">COM0</text>
<text x="218" y="28.2">1D,1E,1G,1F</text>
<text x="85" y="31.8">PT11A</text>
<text x="85" y="33.7">PT11B</text>
<text x="114.7" y="31.8">PT16A</text>
<text x="114.7" y="33.7">PT16B</text>
<text x="191.1" y="30">COM1</text>
<text x="191.1" y="31.8">COM2</text>
<text x="191.1" y="33.7">COM3</text>
<text x="216.9" y="30">DP1,1C,1B,1A</text>
<text x="216.9" y="35.5">DP2,2C,2B,2A</text>
<text x="218" y="33.7">2D,2E,2G,2F</text>
<text x="85" y="37.3">PT12A/PCLKT0_1</text>
<text x="85" y="39.2">PT12B/PCLKC0_1</text>
<text x="114.6" y="37.3">PT16C</text>
<text x="114.6" y="39.2">PT16D</text>
<text x="216.9" y="41">DP3,3C,3B,3A</text>
<text x="218" y="39.2">3D,3E,3G,3F</text>
<text x="85" y="42.8">PT12C/SCL/IO2/PCLKT0_0</text>
<text x="85" y="44.7">PT12D/SDA/IO3/PCLKC0_0</text>
<text x="114.7" y="42.8">PT17A</text>
<text x="114.7" y="44.7">PT17B</text>
<text x="216.7" y="46.5">COL,4C,4B,4A</text>
<text x="218" y="44.7">4D,4E,4G,4F</text>
<text x="85" y="48.3">TDO</text>
<text x="85" y="50.1">TDI</text>
<text x="85" y="53.8">TCK</text>
<text x="109.4" y="50.1">PT17D/DONE</text>
<text x="109.9" y="48.3">PT17C/INITN</text>
<text x="85" y="55.6">TMS</text>
<text x="85" y="73.9">PR2A</text>
<text x="85" y="75.7">PR2B</text>
<text x="115.4" y="73.9">PR8A</text>
<text x="115.4" y="75.7">PR8B</text>
<text x="85" y="79.4">PR2C</text>
<text x="85" y="81.2">PR2D</text>
<text x="115.4" y="79.4">PR8C</text>
<text x="115.4" y="81.2">PR8D</text>
<text x="85" y="84.9">PR3A</text>
<text x="85" y="86.7">PR3B</text>
<text x="115.4" y="84.9">PR9A</text>
<text x="115.4" y="86.7">PR9B</text>
<text x="85" y="90.4">PR4A</text>
<text x="85" y="92.2">PR4B</text>
<text x="85" y="95.8">PR4C</text>
<text x="114.5" y="95.8">PR10A</text>
<text x="115.4" y="90.4">PR9C</text>
<text x="115.4" y="92.2">PR9D</text>
<text x="85" y="97.7">PR4D</text>
<text x="85" y="101.3">PR5A</text>
<text x="114.4" y="101.3">PR10C</text>
<text x="114.5" y="97.7">PR10B</text>
<text x="85" y="103.2">PR5B</text>
<text x="85" y="106.8">PR5C/PCLKT1_0</text>
<text x="114.4" y="103.2">PR10D</text>
<text x="85" y="108.7">PR5D/PCLKC1_0</text>
<text x="94.2" y="152.5">VCC</text>
<text x="101.7" y="152.5">ALERT</text>
<text x="94.2" y="156.2">SCL</text>
<text x="94.2" y="159.9">SDA</text>
<text x="102.6" y="156.2">ADD0</text>
<text x="103.3" y="159.9">GND</text>
</g>
<g font-size="1.6" fill="#000080">
<text x="85.9" y="16">U10A</text>
<text x="191.5" y="22.6">U7</text>
<text x="34" y="30.7">R78</text>
<text x="34" y="32.9">10k</text>
<text x="41.3" y="30.7">R84</text>
<text x="41.3" y="32.9">3.3k</text>
<text x="47.5" y="30.7">R80</text>
<text x="47.5" y="32.5">3.3k</text>
<text x="201.2" y="36.2">LCD-S401M16KR</text>
<text x="84.1" y="61.8">LCMXO2-1200-CSBGA132</text>
<text x="85.9" y="69.1">U10B</text>
<text x="185.8" y="69.1">R63</text>
<text x="185.8" y="71.3">5.49k</text>
<text x="204.1" y="69.1">R67</text>
<text x="204.1" y="71.3">5.49k</text>
<text x="222.4" y="69.1">R77</text>
<text x="222.4" y="71.3">5.49k</text>
<text x="240.7" y="69.1">R82</text>
<text x="240.7" y="71.3">5.49k</text>
<text x="186.5" y="78.2">C29</text>
<text x="186.5" y="80.1">0.01uF</text>
<text x="204.8" y="78.2">C31</text>
<text x="204.8" y="80.1">0.01uF</text>
<text x="223.1" y="78.2">C37</text>
<text x="223.1" y="80.1">0.01uF</text>
<text x="241.4" y="78.2">C39</text>
<text x="241.4" y="80.1">0.01uF</text>
<text x="185.8" y="91.1">R62</text>
<text x="185.8" y="93.2">5.49k</text>
<text x="204.1" y="91.1">R74</text>
<text x="204.1" y="93.2">5.49k</text>
<text x="222.4" y="91.1">R76</text>
<text x="222.4" y="93.2">5.49k</text>
<text x="240.7" y="91.1">R87</text>
<text x="240.7" y="93.2">5.49k</text>
<text x="186.5" y="100.2">C28</text>
<text x="204.8" y="100.2">C34</text>
<text x="223.1" y="100.2">C36</text>
<text x="241.4" y="100.2">C43</text>
<text x="186.5" y="102">0.01uF</text>
<text x="204.8" y="102">0.01uF</text>
<text x="223.1" y="102">0.01uF</text>
<text x="241.4" y="102">0.01uF</text>
<text x="185.8" y="113">R68</text>
<text x="204.1" y="113">R72</text>
<text x="222.4" y="113">R83</text>
<text x="240.7" y="113">R86</text>
<text x="84.1" y="114.8">LCMXO2-1200-CSBGA132</text>
<text x="185.8" y="115.2">5.49k</text>
<text x="204.1" y="115.2">5.49k</text>
<text x="222.4" y="115.2">5.49k</text>
<text x="240.7" y="115.2">5.49k</text>
<text x="186.5" y="122.1">C32</text>
<text x="186.5" y="124">0.01uF</text>
<text x="204.8" y="122.1">C33</text>
<text x="204.8" y="124">0.01uF</text>
<text x="223.1" y="122.1">C40</text>
<text x="223.1" y="124">0.01uF</text>
<text x="241.4" y="122.1">C42</text>
<text x="241.4" y="124">0.01uF</text>
<text x="78.6" y="141.4">C20</text>
<text x="78.6" y="148.8">0_1uF</text>
<text x="94.5" y="148.8">U5</text>
<text x="122.5" y="148.6">R17</text>
<text x="67.6" y="152.3">R22</text>
<text x="71.3" y="156">R23</text>
<text x="67.6" y="159.8">0</text>
<text x="122.5" y="156.2">0</text>
<text x="71.3" y="163.4">0</text>
<text x="96.9" y="164.2">TMP101</text>
</g>
<g font-size="1.6">
<text x="24.7" y="21.2">PWR_I2CSPI</text>
<text x="34" y="35.1">DI</text>
<text x="41.3" y="35.1">DI</text>
<text x="47.5" y="34.3">DI</text>
<text x="185.8" y="73.5">DI</text>
<text x="204.1" y="73.5">DI</text>
<text x="222.4" y="73.5">DI</text>
<text x="240.7" y="73.5">DI</text>
<text x="186.5" y="81.9">DI</text>
<text x="204.8" y="81.9">DI</text>
<text x="223.1" y="81.9">DI</text>
<text x="241.4" y="81.9">DI</text>
<text x="185.8" y="95.4">DI</text>
<text x="204.1" y="95.4">DI</text>
<text x="222.4" y="95.4">DI</text>
<text x="240.7" y="95.4">DI</text>
<text x="186.5" y="103.8">DI</text>
<text x="204.8" y="103.8">DI</text>
<text x="223.1" y="103.8">DI</text>
<text x="241.4" y="103.8">DI</text>
<text x="185.8" y="117.4">DI</text>
<text x="204.1" y="117.4">DI</text>
<text x="222.4" y="117.4">DI</text>
<text x="240.7" y="117.4">DI</text>
<text x="186.5" y="125.8">DI</text>
<text x="204.8" y="125.8">DI</text>
<text x="223.1" y="125.8">DI</text>
<text x="241.4" y="125.8">DI</text>
<text x="79.5" y="140">PWR_I2CSPI</text>
<text x="108.8" y="141.9">PWR_I2CSPI</text>
<text x="78.6" y="151.4">DI</text>
<text x="122.5" y="158.3">DI</text>
<text x="226.6" y="161.6">Phone (503) 268-8001 -or- (800) LATTICE</text>
<text x="228.4" y="159.6">Email: techsupport@Latticesemi.com</text>
<text x="228.9" y="157.4">Lattice Semiconductor Applications</text>
<text x="67.6" y="162">DI</text>
<text x="71.3" y="165.7">DI</text>
<text x="96.9" y="166">DI</text>
<text x="208.7" y="164.2">Title</text>
<text x="211.6" y="166.2">XO2 Bank 0-1, LCD, I2C Temp</text>
<text x="208.7" y="169.7">Size</text>
<text x="210.1" y="171.5">B</text>
<text x="214.2" y="169.7">Project</text>
<text x="214.7" y="171.9">MACHXO2 Pico Board</text>
<text x="259.5" y="173">Board Rev</text>
<text x="259.5" y="170.1">Schematic Rev</text>
<text x="272.3" y="173">E</text>
<text x="272.5" y="169.7">A</text>
<text x="208.7" y="175.2">Date:</text>
<text x="215.6" y="175.2">Friday, March 4, 2011</text>
<text x="250.4" y="175.2">Sheet</text>
<text x="259.5" y="175.2">4</text>
<text x="263.1" y="175.2">of</text>
<text x="266.8" y="175.2">6</text>
</g>
<g font-size="1.6" fill="#00f">
<text x="100.6" y="19.6">Bank0</text>
<text x="100.6" y="72.6">Bank1</text>
</g>
<g font-size="1.6" fill="#f00">
<text x="139" y="27.8">PROTO_C10</text>
<text x="149.9" y="27.8">[pg5]</text>
<text x="170.4" y="27.1">LCD_COM0_LP</text>
<text x="170.4" y="28.9">LCD_COM1_LP</text>
<text x="239.9" y="28.9">LCD_6_LP</text>
<text x="240.3" y="27.1">LCD_5_LP</text>
<text x="170.4" y="30.7">LCD_COM2_LP</text>
<text x="170.4" y="32.5">LCD_COM3_LP</text>
<text x="239.9" y="32.5">LCD_7_LP</text>
<text x="239.9" y="34.4">LCD_8_LP</text>
<text x="13.2" y="38">Tmp_I2C_ALERT</text>
<text x="53.9" y="37.1">[pg3]</text>
<text x="58.9" y="37.1">USB_12MHZ</text>
<text x="239.9" y="38">LCD_9_LP</text>
<text x="239.9" y="39.8">LCD_10_LP</text>
<text x="12.2" y="44.4">[pg3,5]</text>
<text x="12.4" y="42.6">[pg3,5]</text>
<text x="18.6" y="44.4">USB_SDA</text>
<text x="18.8" y="42.6">USB_SCL</text>
<text x="54.9" y="47.9">[pg5]</text>
<text x="60.2" y="47.9">XO2_TDO</text>
<text x="139" y="47.9">PROTO_B13</text>
<text x="149.9" y="47.9">[pg5]</text>
<text x="239.9" y="43.5">LCD_11_LP</text>
<text x="239.9" y="45.3">LCD_12_LP</text>
<text x="54.9" y="53.6">[pg5]</text>
<text x="54.9" y="49.9">[pg5]</text>
<text x="60" y="53.6">XO2_TCK</text>
<text x="60.5" y="49.9">XO2_TDI</text>
<text x="139" y="49.7">PROTO_A13</text>
<text x="149.9" y="49.7">[pg5]</text>
<text x="54.9" y="55.4">[pg5]</text>
<text x="60" y="55.4">XO2_TMS</text>
<text x="168.6" y="65.4">LCD_COM0</text>
<text x="186.9" y="65.4">LCD_COM3</text>
<text x="206.5" y="65.4">LCD_7</text>
<text x="223.9" y="65.4">LCD_10</text>
<text x="69.1" y="72.8">LCD_COM0</text>
<text x="69.1" y="74.6">LCD_COM1</text>
<text x="133.9" y="72.8">LCD_5</text>
<text x="133.9" y="74.6">LCD_6</text>
<text x="186.7" y="74.6">LCD_COM0_LP</text>
<text x="205" y="74.6">LCD_COM3_LP</text>
<text x="225.3" y="74.6">LCD_7_LP</text>
<text x="243.6" y="74.6">LCD_10_LP</text>
<text x="69.1" y="78.2">LCD_COM2</text>
<text x="69.1" y="80.1">LCD_COM3</text>
<text x="133.9" y="83.7">LCD_9</text>
<text x="133.9" y="78.2">LCD_7</text>
<text x="133.9" y="80.1">LCD_8</text>
<text x="133.9" y="85.6">LCD_10</text>
<text x="133.9" y="89.2">LCD_11</text>
<text x="168.6" y="87.4">LCD_COM1</text>
<text x="188.2" y="87.4">LCD_5</text>
<text x="206.5" y="87.4">LCD_8</text>
<text x="223.9" y="87.4">LCD_11</text>
<text x="133.9" y="91.1">LCD_12</text>
<text x="186.7" y="96.5">LCD_COM1_LP</text>
<text x="207.4" y="96.5">LCD_5_LP</text>
<text x="225.3" y="96.5">LCD_8_LP</text>
<text x="243.6" y="96.5">LCD_11_LP</text>
<text x="168.6" y="109.3">LCD_COM2</text>
<text x="188.2" y="109.3">LCD_6</text>
<text x="206.5" y="109.3">LCD_9</text>
<text x="223.9" y="109.3">LCD_12</text>
<text x="186.7" y="118.5">LCD_COM2_LP</text>
<text x="207" y="118.5">LCD_6_LP</text>
<text x="225.3" y="118.5">LCD_9_LP</text>
<text x="243.6" y="118.5">LCD_12_LP</text>
<text x="41.7" y="156">[pg3,5]</text>
<text x="48.1" y="156">USB_SCL</text>
<text x="130.2" y="151.4">Tmp_I2C_ALERT</text>
<text x="41.5" y="159.6">[pg3,5]</text>
<text x="47.9" y="159.6">USB_SDA</text>
</g>
<g font-size="1.3">
<text x="29.3" y="1.4">5</text>
<text x="84.1" y="1.4">4</text>
<text x="139" y="1.4">3</text>
<text x="193.8" y="1.4">2</text>
<text x="248.7" y="1.4">1</text>
<text x=".5" y="24.7">D</text>
<text x="276.6" y="24.7">D</text>
<text x=".5" y="68.2">C</text>
<text x="276.6" y="68.2">C</text>
<text x=".5" y="111.6">B</text>
<text x="276.6" y="111.6">B</text>
<text x=".5" y="155">A</text>
<text x="276.6" y="155">A</text>
<text x="29.3" y="177">5</text>
<text x="84.1" y="177">4</text>
<text x="139" y="177">3</text>
<text x="193.8" y="177">2</text>
<text x="248.7" y="177">1</text>
</g>
</svg>
